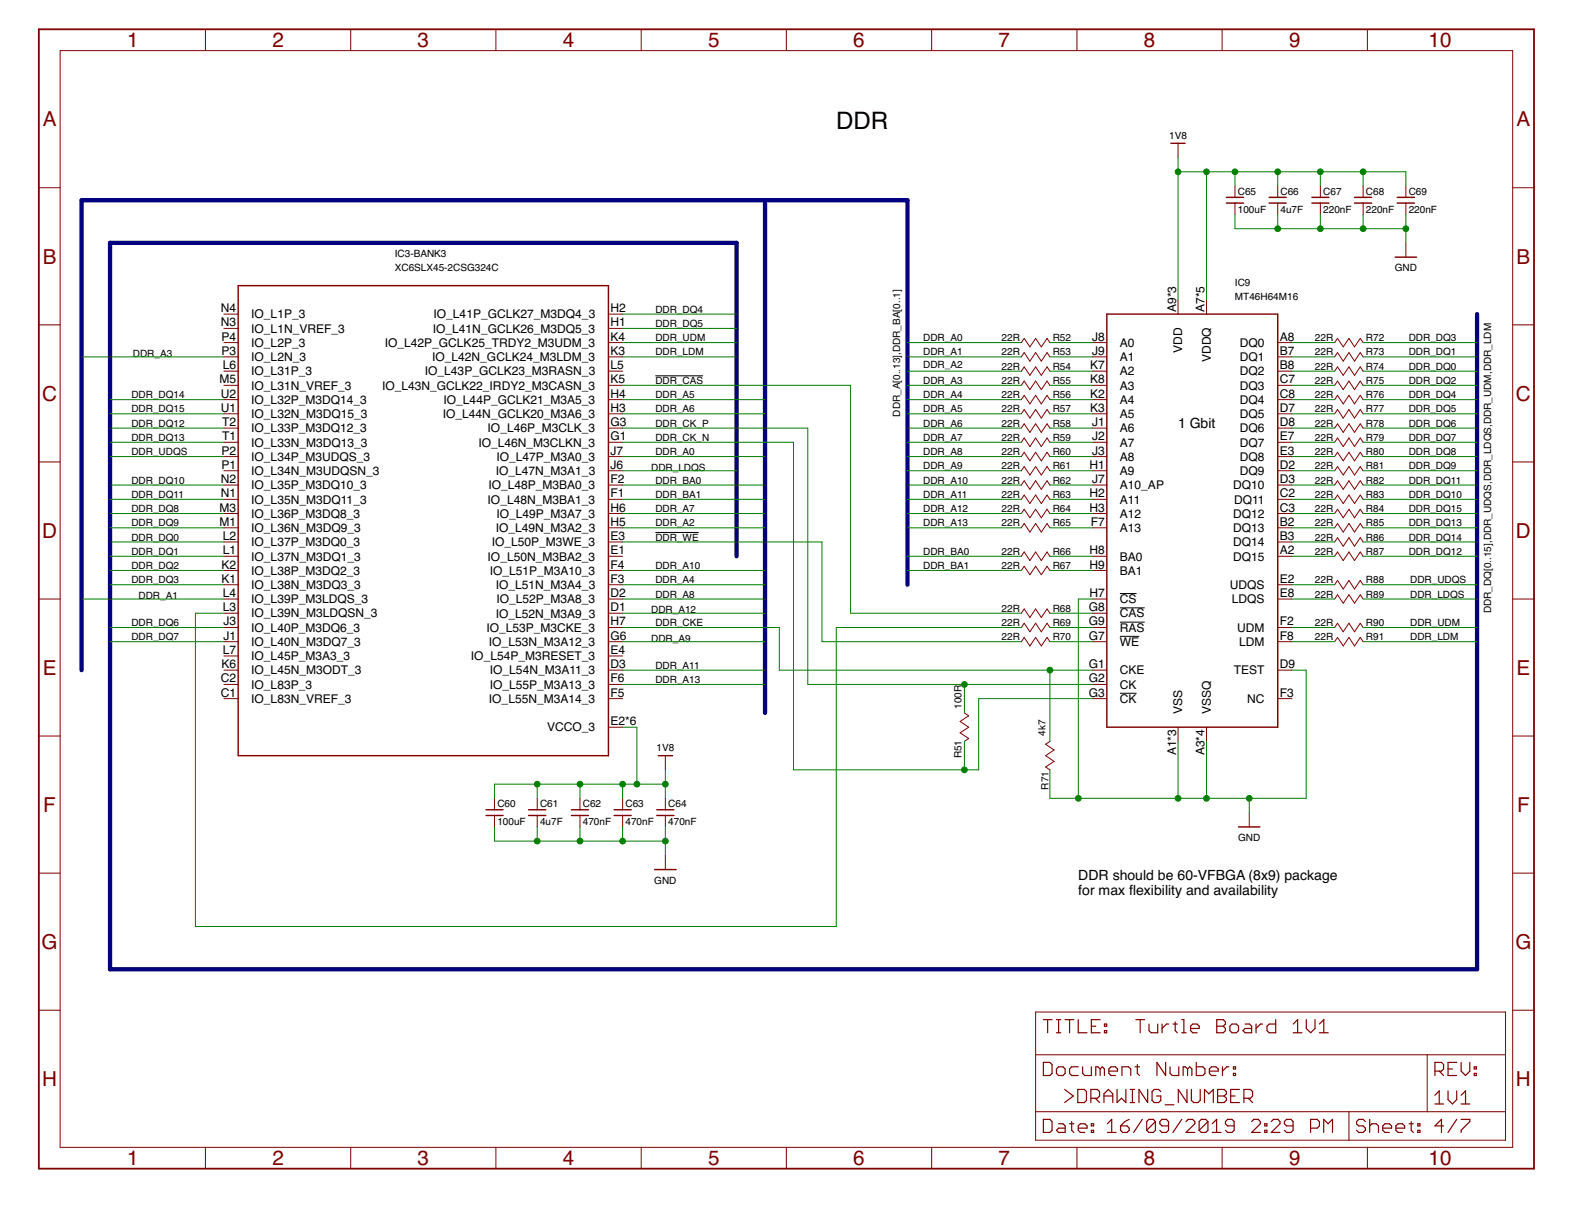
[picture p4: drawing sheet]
<svg xmlns="http://www.w3.org/2000/svg" width="279mm" height="216mm" viewBox="0 0 279 216" stroke-linecap="round" stroke-linejoin="round" font-family="sans-serif">
<path d="M116.5 66.8h8.5M116.5 94.6h7.7M199.1 105.5h2.9M199.1 108h4.4M199.1 110.6h4.4M199.1 113.1h3.4M199.1 123.2h2.9" fill="none" stroke="#000" stroke-width=".18"/>
<path d="M6.9 5.2h265.7v202.5h-265.7z" fill="none" stroke="#800000" stroke-width=".32"/>
<g fill="none" stroke="#800000" stroke-width=".18">
<path d="M10.7 9h258.2v194.9h-258.2zM36.5 5.2v3.8M62.3 5.2v3.8M88.1 5.2v3.8M114 5.2v3.8M139.8 5.2v3.8M165.6 5.2v3.8M191.4 5.2v3.8M217.2 5.2v3.8M243 5.2v3.8M6.9 33.4h3.8M209.4 25.5v2.5"/>
<path d="M219.5 33v2.1M219.5 36.1v2M227.1 33v2.1M227.1 36.1v2M234.7 33v2.1M234.7 36.1v2M242.3 33v2.1M242.3 36.1v2M249.9 33v2.1M249.9 36.1v2M268.9 33.4h3.7M6.9 57.7h3.8"/>
<path d="M39.8 55.8h2.5M39.8 58.4h2.5M108.1 55.8h2.6M108.1 58.4h2.6M209.4 53.3v2.5M214.4 53.3v2.5M249.9 43.2v2.5M268.9 57.7h3.7M39.8 60.9h2.5M39.8 63.4h2.5M39.8 66h2.5M39.8 68.5h2.5"/>
<path d="M39.8 71h2.5M39.8 73.5h2.5M39.8 76.1h2.5M39.8 78.6h2.5M108.1 60.9h2.6M108.1 63.4h2.6M108.1 66h2.6M108.1 68.5h2.6M108.1 71h2.6M108.1 73.5h2.6M108.1 76.1h2.6M108.1 78.6h2.6"/>
<path d="M181.5 60.9l.5-.8 1 1.5 1.1-1.5 1 1.5 1-1.5 .5 .8M181.5 63.4l.5-.7 1 1.5 1.1-1.5 1 1.5 1-1.5 .5 .7M181.5 66l.5-.8 1 1.5 1.1-1.5 1 1.5 1-1.5 .5 .8M181.5 68.5l.5-.8 1 1.5 1.1-1.5 1 1.5 1-1.5 .5 .8M181.5 71l.5-.7 1 1.5 1.1-1.5 1 1.5 1-1.5 .5 .7M181.5 73.5l.5-.7 1 1.5 1.1-1.5 1 1.5 1-1.5 .5 .7M181.5 76.1l.5-.8 1 1.5 1.1-1.5 1 1.5 1-1.5 .5 .8M181.5 78.6l.5-.8 1 1.6 1.1-1.6 1 1.6 1-1.6 .5 .8M194.2 60.9h2.5M194.2 63.4h2.5M194.2 66h2.5M194.2 68.5h2.5"/>
<path d="M194.2 71h2.5M194.2 73.5h2.5M194.2 76.1h2.5M194.2 78.6h2.5M227.1 60.9h2.5M227.1 63.4h2.5M227.1 66h2.5M227.1 68.5h2.5M227.1 71h2.5M227.1 73.5h2.5M227.1 76.1h2.5M227.1 78.6h2.5"/>
<path d="M237.2 66l.5-.8 1 1.5 1.1-1.5 .9 1.5 1.1-1.5 .5 .8M237.2 63.4l.5-.7 1 1.5 1.1-1.5 .9 1.5 1.1-1.5 .5 .7M237.2 68.5l.5-.8 1 1.5 1.1-1.5 .9 1.5 1.1-1.5 .5 .8M237.2 60.9l.5-.8 1 1.5 1.1-1.5 .9 1.5 1.1-1.5 .5 .8M237.2 71l.5-.7 1 1.5 1.1-1.5 .9 1.5 1.1-1.5 .5 .7M237.2 73.5l.5-.7 1 1.5 1.1-1.5 .9 1.5 1.1-1.5 .5 .7M237.2 76.1l.5-.8 1 1.5 1.1-1.5 .9 1.5 1.1-1.5 .5 .8M237.2 78.6l.5-.8 1 1.6 1.1-1.6 .9 1.6 1.1-1.6 .5 .8M6.9 82.1h3.8M39.8 98.8h2.5M39.8 81.1h2.5M39.8 83.7h2.5"/>
<path d="M39.8 86.2h2.5M39.8 88.7h2.5M39.8 91.2h2.5M39.8 93.8h2.5M39.8 96.3h2.5M108.1 98.8h2.6M108.1 81.1h2.6M108.1 83.7h2.6M108.1 86.2h2.6M108.1 88.7h2.6M108.1 91.2h2.6M108.1 93.8h2.6"/>
<path d="M108.1 96.3h2.6M181.5 81.1l.5-.7 1 1.5 1.1-1.5 1 1.5 1-1.5 .5 .7M181.5 83.7l.5-.8 1 1.5 1.1-1.5 1 1.5 1-1.5 .5 .8M181.5 86.2l.5-.8 1 1.6 1.1-1.6 1 1.6 1-1.6 .5 .8M181.5 88.7l.5-.7 1 1.5 1.1-1.5 1 1.5 1-1.5 .5 .7M181.5 91.2l.5-.7 1 1.5 1.1-1.5 1 1.5 1-1.5 .5 .7M181.5 93.8l.5-.8 1 1.6 1.1-1.6 1 1.6 1-1.6 .5 .8M181.5 98.8l.5-.7 1 1.5 1.1-1.5 1 1.5 1-1.5 .5 .7M194.2 98.8h2.5M194.2 81.1h2.5M194.2 83.7h2.5M194.2 86.2h2.5"/>
<path d="M194.2 88.7h2.5M194.2 91.2h2.5M194.2 93.8h2.5M227.1 98.8h2.5M227.1 81.1h2.5M227.1 83.7h2.5M227.1 86.2h2.5M227.1 88.7h2.5M227.1 91.2h2.5M227.1 93.8h2.5M227.1 96.3h2.5M237.2 81.1l.5-.7 1 1.5 1.1-1.5 .9 1.5 1.1-1.5 .5 .7"/>
<path d="M237.2 83.7l.5-.8 1 1.5 1.1-1.5 .9 1.5 1.1-1.5 .5 .8M237.2 88.7l.5-.7 1 1.5 1.1-1.5 .9 1.5 1.1-1.5 .5 .7M237.2 86.2l.5-.8 1 1.6 1.1-1.6 .9 1.6 1.1-1.6 .5 .8M237.2 98.8l.5-.7 1 1.5 1.1-1.5 .9 1.5 1.1-1.5 .5 .7M237.2 93.8l.5-.8 1 1.6 1.1-1.6 .9 1.6 1.1-1.6 .5 .8M237.2 96.3l.5-.8 1 1.6 1.1-1.6 .9 1.6 1.1-1.6 .5 .8M237.2 91.2l.5-.7 1 1.5 1.1-1.5 .9 1.5 1.1-1.5 .5 .7M268.9 82.1h3.7M6.9 106.4h3.8M39.8 106.4h2.5M39.8 101.4h2.5M39.8 109h2.5"/>
<path d="M39.8 111.5h2.5M39.8 114h2.5M39.8 119.1h2.5M39.8 103.9h2.5M39.8 116.6h2.5M108.1 106.4h2.6M108.1 101.4h2.6M108.1 109h2.6M108.1 111.5h2.6M108.1 114h2.6M108.1 119.1h2.6M108.1 103.9h2.6"/>
<path d="M108.1 116.6h2.6M181.5 101.4l.5-.8 1 1.5 1.1-1.5 1 1.5 1-1.5 .5 .8M181.5 109l.5-.8 1 1.5 1.1-1.5 1 1.5 1-1.5 .5 .8M181.5 111.5l.5-.8 1 1.6 1.1-1.6 1 1.6 1-1.6 .5 .8M181.5 114l.5-.7 1 1.5 1.1-1.5 1 1.5 1-1.5 .5 .7M194.2 106.4h2.5M194.2 101.4h2.5M194.2 109h2.5M194.2 111.5h2.5M194.2 114h2.5M194.2 119.1h2.5M227.1 106.4h2.5"/>
<path d="M227.1 111.5h2.5M227.1 114h2.5M227.1 119.1h2.5M227.1 103.9h2.5M237.2 103.9l.5-.8 1 1.6 1.1-1.6 .9 1.6 1.1-1.6 .5 .8M237.2 106.4l.5-.7 1 1.5 1.1-1.5 .9 1.5 1.1-1.5 .5 .7M237.2 111.5l.5-.8 1 1.6 1.1-1.6 .9 1.6 1.1-1.6 .5 .8M237.2 114l.5-.7 1 1.5 1.1-1.5 .9 1.5 1.1-1.5 .5 .7M268.9 106.4h3.7M6.9 130.8h3.8M39.8 121.6h2.5M39.8 124.1h2.5"/>
<path d="M108.1 121.6h2.6M108.1 124.1h2.6M108.1 129.2h2.6M118.3 134.3v2.5M171.4 126.7l.8 .5-1.6 1 1.6 1-1.6 1 1.6 1-.8 .5M186.6 131.7l-.8 .5 1.5 1.1-1.5 1 1.5 1-1.5 1 .8 .5M194.2 121.6h2.5M194.2 124.1h2.5M209.4 129.2v2.5M214.4 129.2v2.5M227.1 124.1h2.5M268.9 130.8h3.7"/>
<path d="M6.9 155.2h3.8M87.9 141.9v2M87.9 144.9v2M95.5 141.9v2M95.5 144.9v2M103.1 141.9v2M103.1 144.9v2M110.7 141.9v2M110.7 144.9v2M118.3 141.9v2M118.3 144.9v2M118.3 152v2.5"/>
<path d="M222 144.4v2.5M268.9 155.2h3.7M6.9 179.5h3.8M184.1 179.8h83.5v22.8h-83.5zM268.9 179.5h3.7M184.1 187.4h83.5M184.1 197.5h83.5M239.8 197.5v5.1M253.7 187.4v10.1M36.5 203.9v3.8M62.3 203.9v3.8M88.1 203.9v3.8"/>
<path d="M114 203.9v3.8M139.8 203.9v3.8M165.6 203.9v3.8M191.4 203.9v3.8M217.2 203.9v3.8M243 203.9v3.8"/>
</g>
<g fill="none" stroke="#800000" stroke-width=".21">
<path d="M185.4 188.8h1.2l.4 .4v1.5l-.4 .4h-1.2zM185.4 198.9h1.2l.4 .4v1.6l-.4 .3h-1.2zM185.4 181.2h1.6M186.2 181.2v2.3M187.8 189.9l.4-.3h.7l.4 .3v.8l-.4 .4h-.7l-.4-.4zM187.8 181.2h.7M187.8 183.5h.7M188.2 199.7h.7l.4 .4v1.1h-1.1l-.4-.3 .4-.4h1.1M188.2 181.2v2.3M189.2 193.6l1.6 1.2-1.6 1.1M189.3 181.2h1.6M190.1 199.7h.8"/>
<path d="M190.1 181.2v2.3M190.5 199.3v1.6l.4 .3M191.6 193.6h1.1l.4 .4v1.5l-.4 .4h-1.1zM191.6 181.2v2.3h1.6M191.6 189.6h-1.1l-.4 .3v.8l.4 .4h1.1M192.4 189.6v1.1l.4 .4h1.2v-1.5M193.9 195.2h1.2l.3-.4v-.8l-.3-.4h-1.2v2.3M194 199.7h.4v.4h-.4zM194 182.4h.8M194.7 195.2l.7 .7M195.5 181.2h-1.5v2.3h1.5M195.5 189.9l-.4-.3h-.3v1.5"/>
<path d="M195.5 189.9l.4-.3 .4 .3v1.2M195.5 189.9v1.2M196.2 195.9v-1.5l.8-.8 .8 .8v1.5M196.2 194.8h1.6M196.3 183.1h.4v.4h-.4zM196.3 182h.4v.4h-.4zM196.8 199.7l.8-.8v2.3M197.1 190.3h1.5v-.4l-.4-.3h-.7l-.4 .3v.8l.4 .4h.7M198.5 193.6v2.3l.8-.7 .8 .7v-2.3M199.4 191.1v-1.5h1.2l.4 .3v1.2M200.7 198.9l-.8 .4-.7 .8M200.9 195.9h.8"/>
<path d="M200.9 193.6h.8M201.3 193.6v2.3M201.7 189.6h.8M201.9 181.2h1.5M202.1 189.2v1.5l.4 .4M202.6 181.2v2.3M203 198.9l-1.5 2.3M204 193.6v2.3l-1.6-2.3v2.3M204.2 182v1.1l.4 .4h1.2v-1.5M205.4 199.3v1.6l-.4 .3h-.8l-.4-.3M205.4 199.3l-.4-.4h-.8l-.4 .4v1.6M205.4 199.3l-1.6 1.6"/>
<path d="M206.3 194l-.4-.4h-.8l-.3 .4v1.5l.3 .4h.8l.4-.4v-.7h-.8M206.5 182v1.5M207.1 196.3h1.5M207.2 188.8v2.3l-1.6-2.3v2.3M207.7 182h-.4l-.8 .8M208 189.6v1.1l.3 .4h1.2v-1.5M208.5 182h.8M208.9 181.6v1.5l.4 .4M210 198.9l-1.5 2.3M210 181.2h.4v2.3M210 183.5h.8M210.8 199.3l.4-.4h.8l.4 .4v.4l-1.6 1.5h1.6"/>
<path d="M211 193.6v2.3l-1.6-2.3v2.3M211.1 189.9l-.4-.3h-.4v1.5M211.1 189.9v1.2M211.1 189.9l.4-.3 .3 .3v1.2M211.6 182.8h1.5v-.4l-.3-.4h-.8l-.4 .4v.7l.4 .4h.8M211.8 193.6v1.9l.4 .4h.7l.4-.4v-1.9M212.6 188.8v2.3h1.2l.4-.4v-.8l-.4-.3h-1.2M214.1 195.9v-2.3l.8 .8 .7-.8v2.3M214.7 199.3v1.6l-.4 .3h-.8l-.4-.3M214.7 199.3l-.4-.4h-.8l-.4 .4v1.6M214.7 199.3l-1.6 1.6M214.9 190.3h1.6v-.4l-.4-.3h-.8l-.4 .3v.8l.4 .4h.8"/>
<path d="M215.5 199.7l.7-.8v2.3M216.3 181.2h1.1l.4 .4v.4l-.4 .4 .4 .4v.3l-.4 .4h-1.1zM216.3 182.4h1.1M216.4 193.6h1.2l.4 .4v.4l-.4 .4 .4 .4v.3l-.4 .4h-1.2zM216.4 194.8h1.2M217.3 189.6v1.5M218.4 189.6h-.3l-.8 .7M218.6 182.4l.4-.4h.8l.3 .4v.7l-.3 .4h-.8l-.4-.4zM218.7 194.8h.8M219.2 190.7h.4v.4h-.4zM219.2 189.6h.4v.3h-.4zM220.3 193.6h-1.6v2.3h1.6"/>
<path d="M221.1 195.2h1.1l.4-.4v-.8l-.4-.4h-1.1v2.3M221.3 182h.8l.4 .4v1.1h-1.2l-.4-.4 .4-.3h1.2M221.8 195.2l.8 .7M222.5 199.3l.3-.4h.8l.4 .4v.4l-1.5 1.5h1.5M223.2 182v1.5M224.4 182h-.4l-.8 .8M224.8 199.7h.4v.4h-.4zM226 199.3l.3-.4h.8l.4 .4v.4l-1.5 1.5h1.5M226.7 181.2v2.3h-1.1l-.4-.4v-.7l.4-.4h1.1M229.8 183.5h1.6M229.8 182l.8-.8v2.3M232.2 181.2v1.6l.8 .7 .7-.7v-1.6"/>
<path d="M234.5 182l.8-.8v2.3M234.5 183.5h1.6M242.7 199.3l-.4-.4h-.8l-.4 .4v.4l.4 .4h.8l.4 .4v.4l-.4 .3h-.8l-.4-.3M243.4 198.9v2.3M250.4 199.7h.8M250.8 199.3v1.6l.4 .3M252 199.7h.4v.4h-.4zM255 190.3h1.2l.4-.4v-.7l-.4-.4h-1.2v2.3M255 194.6l.8-.8v2.4M255 196.2h1.6M255.8 190.3l.8 .8M257.4 193.8v1.6l.7 .8 .8-.8v-1.6"/>
<path d="M257.4 189.9h.7M258.9 198.9l-1.5 2.3M258.9 188.8h-1.5v2.3h1.5M259.7 198.9h1.5v.4l-1.5 1.6v.3M259.7 188.8v1.5l.8 .8 .7-.8v-1.5M259.7 196.2h1.5M259.7 194.6l.8-.8v2.4M262 190.7h.4v.4h-.4zM262 189.6h.4v.3h-.4zM191.6 200.5h1.6v-.4l-.4-.4h-.8l-.4 .4v.8l.4 .3h.8M194 200.9h.4v.3h-.4zM196.8 201.2h1.6"/>
<path d="M199.2 200.1h1.1l.4 .4v.4l-.4 .3h-.8l-.3-.3zM207.7 200.1h-1.2l-.4-.4v-.4l.4-.4h.8l.4 .4v1.6l-.4 .3h-.8l-.4-.3M215.5 201.2h1.5M219.4 200.1h-1.2l-.4-.4v-.4l.4-.4h.8l.4 .4v1.6l-.4 .3h-.8l-.4-.3M224.8 200.9h.4v.3h-.4zM229.8 200.1h-1.1l-.4-.4v-.4l.4-.4h.7l.4 .4v1.6l-.4 .3h-.7l-.4-.3M232.9 200.5h1.2l.4-.4v-.8l-.4-.4h-1.2v2.3M235.3 201.2v-2.3l.8 .8 .7-.8v2.3M243.4 200.1l.4-.4h.8l.4 .4v1.1M245.8 200.5h1.5v-.4l-.4-.4h-.7l-.4 .4v.8l.4 .3h.7M248.1 200.5h1.6v-.4l-.4-.4h-.8l-.4 .4v.8l.4 .3h.8M252 200.9h.4v.3h-.4z"/>
<path d="M256.6 200.1h-1.6l1.2-1.2v2.3"/>
</g>
<g fill="none" stroke="#800000" stroke-width=".25">
<path d="M208.1 25.5h2.5M218 35.1h3M218 36.1h3M225.6 35.1h3M225.6 36.1h3M233.2 35.1h3M233.2 36.1h3M240.7 35.1h3.1M240.7 36.1h3.1M248.3 35.1h3.1M248.3 36.1h3.1M42.3 50.8h65.8v83.5h-65.8z"/>
<path d="M196.7 55.8h30.4v73.4h-30.4zM248 45.7h3.8M117 134.3h2.5M86.4 143.9h3M86.4 144.9h3M94 143.9h3M94 144.9h3M101.6 143.9h3M101.6 144.9h3M109.2 143.9h3M109.2 144.9h3M116.4 154.5h3.8"/>
<path d="M116.7 143.9h3.1M116.7 144.9h3.1M220.1 146.9h3.8"/>
</g>
<path d="M136 35.6v91.1M262.5 55.8v116.4h-242.9v-129h111.3v55.6M161.3 103.9v-68.3h-146.8v83.5" fill="none" stroke="#000080" stroke-width=".76"/>
<g fill="none" stroke="#008000" stroke-width=".18">
<path d="M209.4 30.5h40.5v2.5M209.4 28v25.3M214.4 30.5v22.8M219.5 30.5v2.5M219.5 38.1v2.5h30.4M227.1 30.5v2.5M227.1 38.1v2.5M234.7 30.5v2.5M234.7 38.1v2.5M242.3 30.5v2.5M242.3 38.1v2.5M249.9 38.1v5.1"/>
<path d="M110.7 55.8h20.2M110.7 58.4h20.2M14.5 63.4h25.3M19.6 78.6h20.2M19.6 76.1h20.2M19.6 73.5h20.2M19.6 71h20.2M110.7 76.1h32.9v45.5h50.6M110.7 68.5h40.5v40.5h30.3M110.7 78.6h30.3v58.2h32.9v-12.7h20.3M110.7 73.5h25.3M110.7 71h25.3"/>
<path d="M110.7 63.4h20.2M110.7 60.9h20.2M161.3 78.6h20.2M161.3 76.1h20.2M161.3 73.5h20.2M161.3 71h20.2M161.3 68.5h20.2M161.3 63.4h20.2M161.3 66h20.2M161.3 60.9h20.2M186.6 78.6h7.6M186.6 76.1h7.6"/>
<path d="M186.6 73.5h7.6M186.6 71h7.6M186.6 68.5h7.6M186.6 63.4h7.6M186.6 66h7.6M186.6 60.9h7.6M229.6 78.6h7.6M229.6 76.1h7.6M229.6 73.5h7.6M229.6 71h7.6M229.6 68.5h7.6M229.6 63.4h7.6"/>
<path d="M229.6 66h7.6M229.6 60.9h7.6M242.3 78.6h20.2M242.3 76.1h20.2M242.3 73.5h20.2M242.3 71h20.2M242.3 68.5h20.2M242.3 63.4h20.2M242.3 66h20.2M242.3 60.9h20.2M19.6 93.8h20.2M19.6 91.2h20.2"/>
<path d="M19.6 88.7h20.2M19.6 86.2h20.2M19.6 81.1h20.2M19.6 98.8h20.2M19.6 96.3h20.2M110.7 93.8h25.3M110.7 91.2h25.3M110.7 88.7h25.3M110.7 86.2h25.3M110.7 83.7h20.2M110.7 96.3h35.4v17.7h35.4M110.7 81.1h25.3"/>
<path d="M161.3 93.8h20.2M161.3 91.2h20.2M161.3 88.7h20.2M161.3 86.2h20.2M161.3 83.7h20.2M161.3 81.1h20.2M161.3 98.8h20.2M186.6 93.8h7.6M186.6 91.2h7.6M186.6 88.7h7.6M186.6 86.2h7.6M186.6 83.7h7.6"/>
<path d="M186.6 81.1h7.6M186.6 98.8h7.6M229.6 93.8h7.6M229.6 91.2h7.6M229.6 88.7h7.6M229.6 86.2h7.6M229.6 83.7h7.6M229.6 81.1h7.6M229.6 98.8h7.6M229.6 96.3h7.6M242.3 93.8h20.2M242.3 91.2h20.2"/>
<path d="M242.3 88.7h20.2M242.3 86.2h20.2M242.3 83.7h20.2M242.3 81.1h20.2M242.3 98.8h20.2M242.3 96.3h20.2M14.5 106.4h25.3M19.6 101.4h20.2M19.6 114h20.2M19.6 103.9h20.2M19.6 111.5h20.2M39.8 109h-5.1v55.6h113.9v-53.1h32.9"/>
<path d="M110.7 119.1h25.3M110.7 111.5h27.8v7.6h55.7M110.7 106.4h25.3M110.7 109h25.3M110.7 101.4h25.3M110.7 114h25.3M110.7 103.9h25.3M161.3 101.4h20.2M186.6 119.1v12.6M186.6 109h7.6M186.6 101.4h7.6M186.6 114h7.6"/>
<path d="M186.6 111.5h7.6M194.2 106.4h-2.5v35.5M229.6 119.1h2.6v22.8h-45.6v-5.1M229.6 106.4h7.6M229.6 114h7.6M229.6 103.9h7.6M229.6 111.5h7.6M242.3 106.4h20.2M242.3 114h20.2M242.3 103.9h20.2M242.3 111.5h20.2M95.5 139.3v2.6"/>
<path d="M103.1 139.3v2.6M110.7 139.3v2.6M110.7 129.2h2.5v10.1M110.7 121.6h25.3M118.3 136.8v5.1M118.3 139.3h-30.4v2.6M171.4 121.6v5.1M171.4 131.7v5.1M209.4 131.7v10.2M214.4 131.7v10.2M87.9 146.9v2.6h30.4M95.5 146.9v2.6"/>
<path d="M103.1 146.9v2.6M110.7 146.9v2.6M118.3 146.9v5.1M222 141.9v2.5"/>
</g>
<g fill="#008000" stroke="#008000" stroke-width=".18">
<circle cx="227.1" cy="40.6" r=".51"/>
<circle cx="234.7" cy="40.6" r=".51"/>
<circle cx="242.3" cy="40.6" r=".51"/>
<circle cx="249.9" cy="40.6" r=".51"/>
<circle cx="222" cy="141.9" r=".51"/>
<circle cx="214.4" cy="141.9" r=".51"/>
<circle cx="209.4" cy="141.9" r=".51"/>
<circle cx="191.7" cy="141.9" r=".51"/>
<circle cx="118.3" cy="149.5" r=".51"/>
<circle cx="110.7" cy="149.5" r=".51"/>
<circle cx="103.1" cy="149.5" r=".51"/>
<circle cx="95.5" cy="149.5" r=".51"/>
<circle cx="209.4" cy="30.5" r=".51"/>
<circle cx="214.4" cy="30.5" r=".51"/>
<circle cx="219.5" cy="30.5" r=".51"/>
<circle cx="227.1" cy="30.5" r=".51"/>
<circle cx="234.7" cy="30.5" r=".51"/>
<circle cx="242.3" cy="30.5" r=".51"/>
<circle cx="95.5" cy="139.3" r=".51"/>
<circle cx="103.1" cy="139.3" r=".51"/>
<circle cx="110.7" cy="139.3" r=".51"/>
<circle cx="118.3" cy="139.3" r=".51"/>
<circle cx="113.2" cy="139.3" r=".51"/>
<circle cx="186.6" cy="119.1" r=".51"/>
<circle cx="171.4" cy="121.6" r=".51"/>
<circle cx="171.4" cy="136.8" r=".51"/>
</g>
<text font-size="4.3" x="148.6" y="22.9">DDR</text>
<g font-size="3.7" fill="#800000">
<text x="22.6" y="8.4">1</text>
<text x="48.4" y="8.4">2</text>
<text x="74.2" y="8.4">3</text>
<text x="100" y="8.4">4</text>
<text x="125.8" y="8.4">5</text>
<text x="151.7" y="8.4">6</text>
<text x="177.5" y="8.4">7</text>
<text x="203.3" y="8.4">8</text>
<text x="229.1" y="8.4">9</text>
<text x="253.9" y="8.4">10</text>
<text x="7.6" y="22.5">A</text>
<text x="269.5" y="22.5">A</text>
<text x="7.6" y="46.8">B</text>
<text x="269.5" y="46.8">B</text>
<text x="7.5" y="71.2">C</text>
<text x="269.4" y="71.2">C</text>
<text x="7.5" y="95.5">D</text>
<text x="269.4" y="95.5">D</text>
<text x="7.6" y="119.9">E</text>
<text x="269.5" y="119.9">E</text>
<text x="7.7" y="144.3">F</text>
<text x="269.6" y="144.3">F</text>
<text x="7.4" y="168.6">G</text>
<text x="269.3" y="168.6">G</text>
<text x="7.5" y="193">H</text>
<text x="269.4" y="193">H</text>
<text x="22.6" y="207.1">1</text>
<text x="48.4" y="207.1">2</text>
<text x="74.2" y="207.1">3</text>
<text x="100" y="207.1">4</text>
<text x="125.8" y="207.1">5</text>
<text x="151.7" y="207.1">6</text>
<text x="177.5" y="207.1">7</text>
<text x="203.3" y="207.1">8</text>
<text x="229.1" y="207.1">9</text>
<text x="253.9" y="207.1">10</text>
</g>
<g font-size="2.5">
<text x="209.4" y="76.1">1 Gbit</text>
<text x="191.7" y="156.3">DDR should be 60-VFBGA (8x9) package</text>
<text x="191.7" y="159">for max fexibility and availability</text>
<text x="200.7" y="159">l</text>
</g>
<g font-size="2.1">
<text x="39.2" y="55.5">N4</text>
<text x="39.2" y="58">N3</text>
<text x="44.7" y="56.6">IO_L1P_3</text>
<text x="44.7" y="59.1">IO_L1N_VREF_3</text>
<text x="76.9" y="59.1">IO_L41N_GCLK26_M3DQ5_3</text>
<text x="77.1" y="56.6">IO_L41P_GCLK27_M3DQ4_3</text>
<text x="108.5" y="55.5">H2</text>
<text x="108.5" y="58">H1</text>
<text x="209" y="55.5" transform="rotate(-90 209 55.5)">A9*3</text>
<text x="214.1" y="55.5" transform="rotate(-90 214.1 55.5)">A7*5</text>
<text x="39.4" y="60.5">P4</text>
<text x="39.4" y="63.1">P3</text>
<text x="39.6" y="65.6">L6</text>
<text x="44.7" y="61.6">IO_L2P_3</text>
<text x="44.7" y="64.2">IO_L2N_3</text>
<text x="68.4" y="61.6">IO_L42P_GCLK25_TRDY2_M3UDM_3</text>
<text x="76.8" y="64.2">IO_L42N_GCLK24_M3LDM_3</text>
<text x="108.5" y="60.5">K4</text>
<text x="108.5" y="63.1">K3</text>
<text x="108.5" y="65.6">L5</text>
<text x="193.7" y="65.6">K7</text>
<text x="194.1" y="60.5">J8</text>
<text x="194.1" y="63.1">J9</text>
<text x="199" y="61.6">A0</text>
<text x="199" y="64.2">A1</text>
<text x="210.1" y="62.7" transform="rotate(-90 210.1 62.7)">VDD</text>
<text x="215.2" y="64.3" transform="rotate(-90 215.2 64.3)">VDDQ</text>
<text x="220.4" y="61.6">DQ0</text>
<text x="220.4" y="64.2">DQ1</text>
<text x="227.4" y="60.5">A8</text>
<text x="227.4" y="63.1">B7</text>
<text x="227.4" y="65.6">B8</text>
<text x="39" y="68.1">M5</text>
<text x="39.2" y="70.7">U2</text>
<text x="44.7" y="66.7">IO_L31P_3</text>
<text x="44.7" y="69.2">IO_L31N_VREF_3</text>
<text x="44.7" y="71.8">IO_L32P_M3DQ14_3</text>
<text x="67.9" y="69.2">IO_L43N_GCLK22_IRDY2_M3CASN_3</text>
<text x="75.5" y="66.7">IO_L43P_GCLK23_M3RASN_3</text>
<text x="78.8" y="71.8">IO_L44P_GCLK21_M3A5_3</text>
<text x="108.5" y="68.1">K5</text>
<text x="108.5" y="70.7">H4</text>
<text x="193.7" y="68.1">K8</text>
<text x="193.7" y="70.7">K2</text>
<text x="199" y="66.7">A2</text>
<text x="199" y="69.2">A3</text>
<text x="199" y="71.8">A4</text>
<text x="220.4" y="66.7">DQ2</text>
<text x="220.4" y="69.2">DQ3</text>
<text x="220.4" y="71.8">DQ4</text>
<text x="227.4" y="68.1">C7</text>
<text x="227.4" y="70.7">C8</text>
<text x="39.2" y="73.2">U1</text>
<text x="39.5" y="75.7">T2</text>
<text x="44.7" y="74.3">IO_L32N_M3DQ15_3</text>
<text x="44.7" y="76.8">IO_L33P_M3DQ12_3</text>
<text x="78.7" y="74.3">IO_L44N_GCLK20_M3A6_3</text>
<text x="86.7" y="76.8">IO_L46P_M3CLK_3</text>
<text x="108.5" y="73.2">H3</text>
<text x="108.5" y="75.7">G3</text>
<text x="193.7" y="73.2">K3</text>
<text x="194.1" y="75.7">J1</text>
<text x="199" y="74.3">A5</text>
<text x="199" y="76.8">A6</text>
<text x="220.4" y="74.3">DQ5</text>
<text x="220.4" y="76.8">DQ6</text>
<text x="227.4" y="73.2">D7</text>
<text x="227.4" y="75.7">D8</text>
<text x="39.4" y="80.8">P2</text>
<text x="39.4" y="83.3">P1</text>
<text x="39.5" y="78.2">T1</text>
<text x="44.7" y="79.4">IO_L33N_M3DQ13_3</text>
<text x="44.7" y="81.9">IO_L34P_M3UDQS_3</text>
<text x="85" y="79.4">IO_L46N_M3CLKN_3</text>
<text x="88.2" y="81.9">IO_L47P_M3A0_3</text>
<text x="108.5" y="78.2">G1</text>
<text x="108.5" y="80.8">J7</text>
<text x="108.5" y="83.3">J6</text>
<text x="193.6" y="83.3">H1</text>
<text x="194.1" y="78.2">J2</text>
<text x="194.1" y="80.8">J3</text>
<text x="199" y="79.4">A7</text>
<text x="199" y="81.9">A8</text>
<text x="220.4" y="79.4">DQ7</text>
<text x="220.4" y="81.9">DQ8</text>
<text x="227.4" y="78.2">E7</text>
<text x="227.4" y="80.8">E3</text>
<text x="227.4" y="83.3">D2</text>
<text x="39.2" y="85.8">N2</text>
<text x="39.2" y="88.4">N1</text>
<text x="44.7" y="84.4">IO_L34N_M3UDQSN_3</text>
<text x="44.7" y="87">IO_L35P_M3DQ10_3</text>
<text x="44.7" y="89.5">IO_L35N_M3DQ11_3</text>
<text x="86.7" y="89.5">IO_L48N_M3BA1_3</text>
<text x="86.8" y="87">IO_L48P_M3BA0_3</text>
<text x="88.1" y="84.4">IO_L47N_M3A1_3</text>
<text x="108.5" y="85.8">F2</text>
<text x="108.5" y="88.4">F1</text>
<text x="193.6" y="88.4">H2</text>
<text x="194.1" y="85.8">J7</text>
<text x="199" y="84.4">A9</text>
<text x="199" y="87">A10_AP</text>
<text x="199" y="89.5">A11</text>
<text x="219.2" y="87">DQ10</text>
<text x="219.3" y="89.5">DQ11</text>
<text x="220.4" y="84.4">DQ9</text>
<text x="227.4" y="85.8">D3</text>
<text x="227.4" y="88.4">C2</text>
<text x="39" y="90.9">M3</text>
<text x="39" y="93.4">M1</text>
<text x="39.6" y="96">L2</text>
<text x="44.7" y="92">IO_L36P_M3DQ8_3</text>
<text x="44.7" y="94.5">IO_L36N_M3DQ9_3</text>
<text x="88.1" y="94.5">IO_L49N_M3A2_3</text>
<text x="88.2" y="92">IO_L49P_M3A7_3</text>
<text x="108.5" y="90.9">H6</text>
<text x="108.5" y="93.4">H5</text>
<text x="108.5" y="96">E3</text>
<text x="193.6" y="90.9">H3</text>
<text x="193.9" y="93.4">F7</text>
<text x="199" y="92">A12</text>
<text x="199" y="94.5">A13</text>
<text x="219.2" y="92">DQ12</text>
<text x="219.2" y="94.5">DQ13</text>
<text x="227.4" y="90.9">C3</text>
<text x="227.4" y="93.4">B2</text>
<text x="227.4" y="96">B3</text>
<text x="39.4" y="101">K2</text>
<text x="39.6" y="98.5">L1</text>
<text x="44.7" y="97.1">IO_L37P_M3DQ0_3</text>
<text x="44.7" y="99.6">IO_L37N_M3DQ1_3</text>
<text x="86.7" y="99.6">IO_L50N_M3BA2_3</text>
<text x="87.4" y="97.1">IO_L50P_M3WE_3</text>
<text x="108.5" y="98.5">E1</text>
<text x="108.5" y="101">F4</text>
<text x="193.6" y="98.5">H8</text>
<text x="193.6" y="101">H9</text>
<text x="199" y="99.6">BA0</text>
<text x="219.2" y="97.1">DQ14</text>
<text x="219.2" y="99.6">DQ15</text>
<text x="227.4" y="98.5">A2</text>
<text x="39.4" y="103.6">K1</text>
<text x="39.6" y="106.1">L4</text>
<text x="44.7" y="102.1">IO_L38P_M3DQ2_3</text>
<text x="44.7" y="104.7">IO_L38N_M3DQ3_3</text>
<text x="44.7" y="107.2">IO_L39P_M3LDQS_3</text>
<text x="87" y="102.1">IO_L51P_M3A10_3</text>
<text x="88.1" y="104.7">IO_L51N_M3A4_3</text>
<text x="88.2" y="107.2">IO_L52P_M3A8_3</text>
<text x="108.5" y="103.6">F3</text>
<text x="108.5" y="106.1">D2</text>
<text x="193.6" y="106.1">H7</text>
<text x="199" y="102.1">BA1</text>
<text x="199" y="107.2">CS</text>
<text x="218.6" y="104.7">UDQS</text>
<text x="218.9" y="107.2">LDQS</text>
<text x="227.4" y="103.6">E2</text>
<text x="227.4" y="106.1">E8</text>
<text x="39.6" y="108.6">L3</text>
<text x="39.7" y="111.1">J3</text>
<text x="39.7" y="113.7">J1</text>
<text x="44.7" y="109.7">IO_L39N_M3LDQSN_3</text>
<text x="44.7" y="112.3">IO_L40P_M3DQ6_3</text>
<text x="86.4" y="112.3">IO_L53P_M3CKE_3</text>
<text x="88.1" y="109.7">IO_L52N_M3A9_3</text>
<text x="108.5" y="108.6">D1</text>
<text x="108.5" y="111.1">H7</text>
<text x="108.5" y="113.7">G6</text>
<text x="193.5" y="108.6">G8</text>
<text x="193.5" y="111.1">G9</text>
<text x="193.5" y="113.7">G7</text>
<text x="199" y="109.7">CAS</text>
<text x="199" y="112.3">RAS</text>
<text x="219.9" y="112.3">UDM</text>
<text x="227.4" y="111.1">F2</text>
<text x="227.4" y="113.7">F8</text>
<text x="39.4" y="118.7">K6</text>
<text x="39.6" y="116.2">L7</text>
<text x="44.7" y="117.3">IO_L45P_M3A3_3</text>
<text x="44.7" y="119.8">IO_L45N_M3ODT_3</text>
<text x="44.7" y="114.8">IO_L40N_M3DQ7_3</text>
<text x="83.7" y="117.3">IO_L54P_M3RESET_3</text>
<text x="86.9" y="114.8">IO_L53N_M3A12_3</text>
<text x="87.1" y="119.9">IO_L54N_M3A11_3</text>
<text x="108.5" y="116.2">E4</text>
<text x="108.5" y="118.7">D3</text>
<text x="193.5" y="118.7">G1</text>
<text x="199" y="114.8">WE</text>
<text x="199" y="119.8">CKE</text>
<text x="219.3" y="119.9">TEST</text>
<text x="220.3" y="114.8">LDM</text>
<text x="227.4" y="118.7">D9</text>
<text x="39.2" y="121.3">C2</text>
<text x="39.2" y="123.8">C1</text>
<text x="44.7" y="122.4">IO_L83P_3</text>
<text x="44.7" y="124.9">IO_L83N_VREF_3</text>
<text x="86.9" y="124.9">IO_L55N_M3A14_3</text>
<text x="87" y="122.4">IO_L55P_M3A13_3</text>
<text x="108.5" y="121.3">F6</text>
<text x="108.5" y="123.8">F5</text>
<text x="193.5" y="121.3">G2</text>
<text x="193.5" y="123.8">G3</text>
<text x="199" y="122.4">CK</text>
<text x="199" y="124.9">CK</text>
<text x="221.7" y="124.9">NC</text>
<text x="227.4" y="123.8">F3</text>
<text x="97.3" y="130">VCCO_3</text>
<text x="108.5" y="128.9">E2*6</text>
<text x="210.1" y="126.9" transform="rotate(-90 210.1 126.9)">VSS</text>
<text x="215.2" y="126.9" transform="rotate(-90 215.2 126.9)">VSSQ</text>
<text x="209" y="134.2" transform="rotate(-90 209 134.2)">A1*3</text>
<text x="214.1" y="134.2" transform="rotate(-90 214.1 134.2)">A3*4</text>
</g>
<g font-size="1.8">
<text x="207.8" y="24.7">1V8</text>
<text x="220" y="34.6">C65</text>
<text x="227.6" y="34.6">C66</text>
<text x="235.2" y="34.6">C67</text>
<text x="242.8" y="34.6">C68</text>
<text x="250.4" y="34.6">C69</text>
<text x="220" y="37.9">100uF</text>
<text x="227.6" y="37.9">4u7F</text>
<text x="235.2" y="37.9">220nF</text>
<text x="242.8" y="37.9">220nF</text>
<text x="250.4" y="37.9">220nF</text>
<text x="70.2" y="45.7">IC3-BANK3</text>
<text x="70.2" y="48.2">XC6SLX45-2CSG324C</text>
<text x="219.5" y="53.3">MT46H64M16</text>
<text x="219.5" y="50.8">IC9</text>
<text x="247.9" y="48.2">GND</text>
<text x="116.5" y="55.6">DDR_DQ4</text>
<text x="116.5" y="58.1">DDR_DQ5</text>
<text x="23.6" y="63.4">DDR_A3</text>
<text x="116.5" y="60.6">DDR_UDM</text>
<text x="116.5" y="63.2">DDR_LDM</text>
<text x="164.1" y="65.4">DDR_A2</text>
<text x="164.1" y="63.2">DDR_A1</text>
<text x="164.1" y="60.6">DDR_A0</text>
<text x="178" y="60.6">22R</text>
<text x="178" y="63.2">22R</text>
<text x="178" y="65.7">22R</text>
<text x="187.1" y="60.6">R52</text>
<text x="187.1" y="63.2">R53</text>
<text x="187.1" y="65.7">R54</text>
<text x="233.7" y="65.7">22R</text>
<text x="233.7" y="63.2">22R</text>
<text x="233.7" y="60.6">22R</text>
<text x="242.8" y="65.7">R74</text>
<text x="242.8" y="63.2">R73</text>
<text x="242.8" y="60.6">R72</text>
<text x="250.4" y="60.6">DDR_DQ3</text>
<text x="250.4" y="63.2">DDR_DQ1</text>
<text x="250.4" y="65.7">DDR_DQ0</text>
<text x="23.4" y="70.8">DDR_DQ14</text>
<text x="116.5" y="70.8">DDR_A5</text>
<text x="116.5" y="68.2">DDR_CAS</text>
<text x="164.1" y="70.8">DDR_A4</text>
<text x="164.1" y="68.2">DDR_A3</text>
<text x="178" y="68.2">22R</text>
<text x="178" y="70.8">22R</text>
<text x="187.1" y="68.2">R55</text>
<text x="187.1" y="70.8">R56</text>
<text x="233.7" y="68.2">22R</text>
<text x="233.7" y="70.8">22R</text>
<text x="242.8" y="68.2">R75</text>
<text x="242.8" y="70.8">R76</text>
<text x="250.4" y="68.2">DDR_DQ2</text>
<text x="250.4" y="70.8">DDR_DQ4</text>
<text x="23.4" y="75.8">DDR_DQ12</text>
<text x="23.4" y="73.3">DDR_DQ15</text>
<text x="116.5" y="73.3">DDR_A6</text>
<text x="116.5" y="75.8">DDR_CK_P</text>
<text x="160" y="74" transform="rotate(-90 160 74)">DDR_A[0..13],DDR_BA[0..1]</text>
<text x="164.1" y="75.8">DDR_A6</text>
<text x="164.1" y="73.3">DDR_A5</text>
<text x="178" y="73.3">22R</text>
<text x="178" y="75.8">22R</text>
<text x="187.1" y="73.3">R57</text>
<text x="187.1" y="75.8">R58</text>
<text x="233.7" y="73.3">22R</text>
<text x="233.7" y="75.8">22R</text>
<text x="242.8" y="73.3">R77</text>
<text x="242.8" y="75.8">R78</text>
<text x="250.4" y="73.3">DDR_DQ5</text>
<text x="250.4" y="75.8">DDR_DQ6</text>
<text x="23.4" y="78.3">DDR_DQ13</text>
<text x="23.4" y="80.9">DDR_UDQS</text>
<text x="115.7" y="83.7">DDR_LDQS</text>
<text x="116.5" y="80.9">DDR_A0</text>
<text x="116.5" y="78.3">DDR_CK_N</text>
<text x="164.1" y="83.4">DDR_A9</text>
<text x="164.1" y="80.9">DDR_A8</text>
<text x="164.1" y="78.3">DDR_A7</text>
<text x="178" y="78.4">22R</text>
<text x="178" y="80.9">22R</text>
<text x="178" y="83.4">22R</text>
<text x="187.1" y="78.3">R59</text>
<text x="187.1" y="80.9">R60</text>
<text x="187.1" y="83.4">R61</text>
<text x="233.7" y="78.4">22R</text>
<text x="233.7" y="80.9">22R</text>
<text x="233.7" y="83.4">22R</text>
<text x="242.8" y="78.3">R79</text>
<text x="242.8" y="80.9">R80</text>
<text x="242.8" y="83.4">R81</text>
<text x="250.4" y="78.3">DDR_DQ7</text>
<text x="250.4" y="80.9">DDR_DQ8</text>
<text x="250.4" y="83.4">DDR_DQ9</text>
<text x="23.4" y="85.9">DDR_DQ10</text>
<text x="23.4" y="88.5">DDR_DQ11</text>
<text x="116.5" y="85.9">DDR_BA0</text>
<text x="116.5" y="88.5">DDR_BA1</text>
<text x="164.1" y="88.5">DDR_A11</text>
<text x="164.1" y="85.9">DDR_A10</text>
<text x="178" y="85.9">22R</text>
<text x="178" y="88.5">22R</text>
<text x="187.1" y="85.9">R62</text>
<text x="187.1" y="88.5">R63</text>
<text x="233.7" y="88.5">22R</text>
<text x="233.7" y="85.9">22R</text>
<text x="242.8" y="88.5">R83</text>
<text x="242.8" y="85.9">R82</text>
<text x="250.4" y="88.5">DDR_DQ10</text>
<text x="250.4" y="85.9">DDR_DQ11</text>
<text x="23.4" y="91">DDR_DQ8</text>
<text x="23.4" y="93.5">DDR_DQ9</text>
<text x="116.5" y="91">DDR_A7</text>
<text x="116.5" y="93.5">DDR_A2</text>
<text x="164.1" y="93.5">DDR_A13</text>
<text x="164.1" y="91">DDR_A12</text>
<text x="178" y="91">22R</text>
<text x="178" y="93.5">22R</text>
<text x="187.1" y="91">R64</text>
<text x="187.1" y="93.5">R65</text>
<text x="233.7" y="93.5">22R</text>
<text x="233.7" y="91">22R</text>
<text x="242.8" y="93.5">R85</text>
<text x="242.8" y="91">R84</text>
<text x="250.4" y="93.5">DDR_DQ13</text>
<text x="250.4" y="91">DDR_DQ15</text>
<text x="23.4" y="101.1">DDR_DQ2</text>
<text x="23.4" y="98.6">DDR_DQ1</text>
<text x="23.4" y="96.1">DDR_DQ0</text>
<text x="116.5" y="101.1">DDR_A10</text>
<text x="116.5" y="96.1">DDR_WE</text>
<text x="164.1" y="98.6">DDR_BA0</text>
<text x="164.1" y="101.1">DDR_BA1</text>
<text x="178" y="98.6">22R</text>
<text x="178" y="101.1">22R</text>
<text x="187.1" y="98.6">R66</text>
<text x="187.1" y="101.1">R67</text>
<text x="233.7" y="98.6">22R</text>
<text x="233.7" y="96.1">22R</text>
<text x="242.8" y="98.6">R87</text>
<text x="242.8" y="96.1">R86</text>
<text x="250.4" y="98.6">DDR_DQ12</text>
<text x="250.4" y="96.1">DDR_DQ14</text>
<text x="23.4" y="103.7">DDR_DQ3</text>
<text x="24.6" y="106.4">DDR_A1</text>
<text x="116.5" y="106.2">DDR_A8</text>
<text x="116.5" y="103.7">DDR_A4</text>
<text x="233.7" y="103.7">22R</text>
<text x="233.7" y="106.2">22R</text>
<text x="242.8" y="103.7">R88</text>
<text x="242.8" y="106.2">R89</text>
<text x="250.6" y="103.7">DDR_UDQS</text>
<text x="250.6" y="106.2">DDR_LDQS</text>
<text x="23.4" y="111.2">DDR_DQ6</text>
<text x="23.4" y="113.8">DDR_DQ7</text>
<text x="115.7" y="109">DDR_A12</text>
<text x="116.5" y="111.2">DDR_CKE</text>
<text x="178" y="108.7">22R</text>
<text x="178" y="111.2">22R</text>
<text x="178" y="113.8">22R</text>
<text x="187.1" y="108.7">R68</text>
<text x="187.1" y="111.2">R69</text>
<text x="187.1" y="113.8">R70</text>
<text x="233.7" y="111.2">22R</text>
<text x="233.7" y="113.8">22R</text>
<text x="242.8" y="111.2">R90</text>
<text x="242.8" y="113.8">R91</text>
<text x="250.6" y="111.2">DDR_UDM</text>
<text x="250.6" y="113.8">DDR_LDM</text>
<text x="265.1" y="109" transform="rotate(-90 265.1 109)">DDR_DQ[0..15],DDR_UDQS,DDR_LDQS,DDR_UDM,DDR_LDM</text>
<text x="115.7" y="114">DDR_A9</text>
<text x="116.5" y="118.8">DDR_A11</text>
<text x="116.5" y="121.4">DDR_A13</text>
<text x="170.9" y="125.9" transform="rotate(-90 170.9 125.9)">100R</text>
<text x="185.8" y="130.7" transform="rotate(-90 185.8 130.7)">4k7</text>
<text x="116.7" y="133.5">1V8</text>
<text x="170.9" y="134.8" transform="rotate(-90 170.9 134.8)">R51</text>
<text x="88.4" y="143.4">C60</text>
<text x="96" y="143.4">C61</text>
<text x="103.6" y="143.4">C62</text>
<text x="111.2" y="143.4">C63</text>
<text x="118.8" y="143.4">C64</text>
<text x="186.3" y="140.3" transform="rotate(-90 186.3 140.3)">R71</text>
<text x="88.4" y="146.7">100uF</text>
<text x="96" y="146.7">4u7F</text>
<text x="103.6" y="146.7">470nF</text>
<text x="111.2" y="146.7">470nF</text>
<text x="118.8" y="146.7">470nF</text>
<text x="220.1" y="149.5">GND</text>
<text x="116.3" y="157.1">GND</text>
</g>
</svg>
